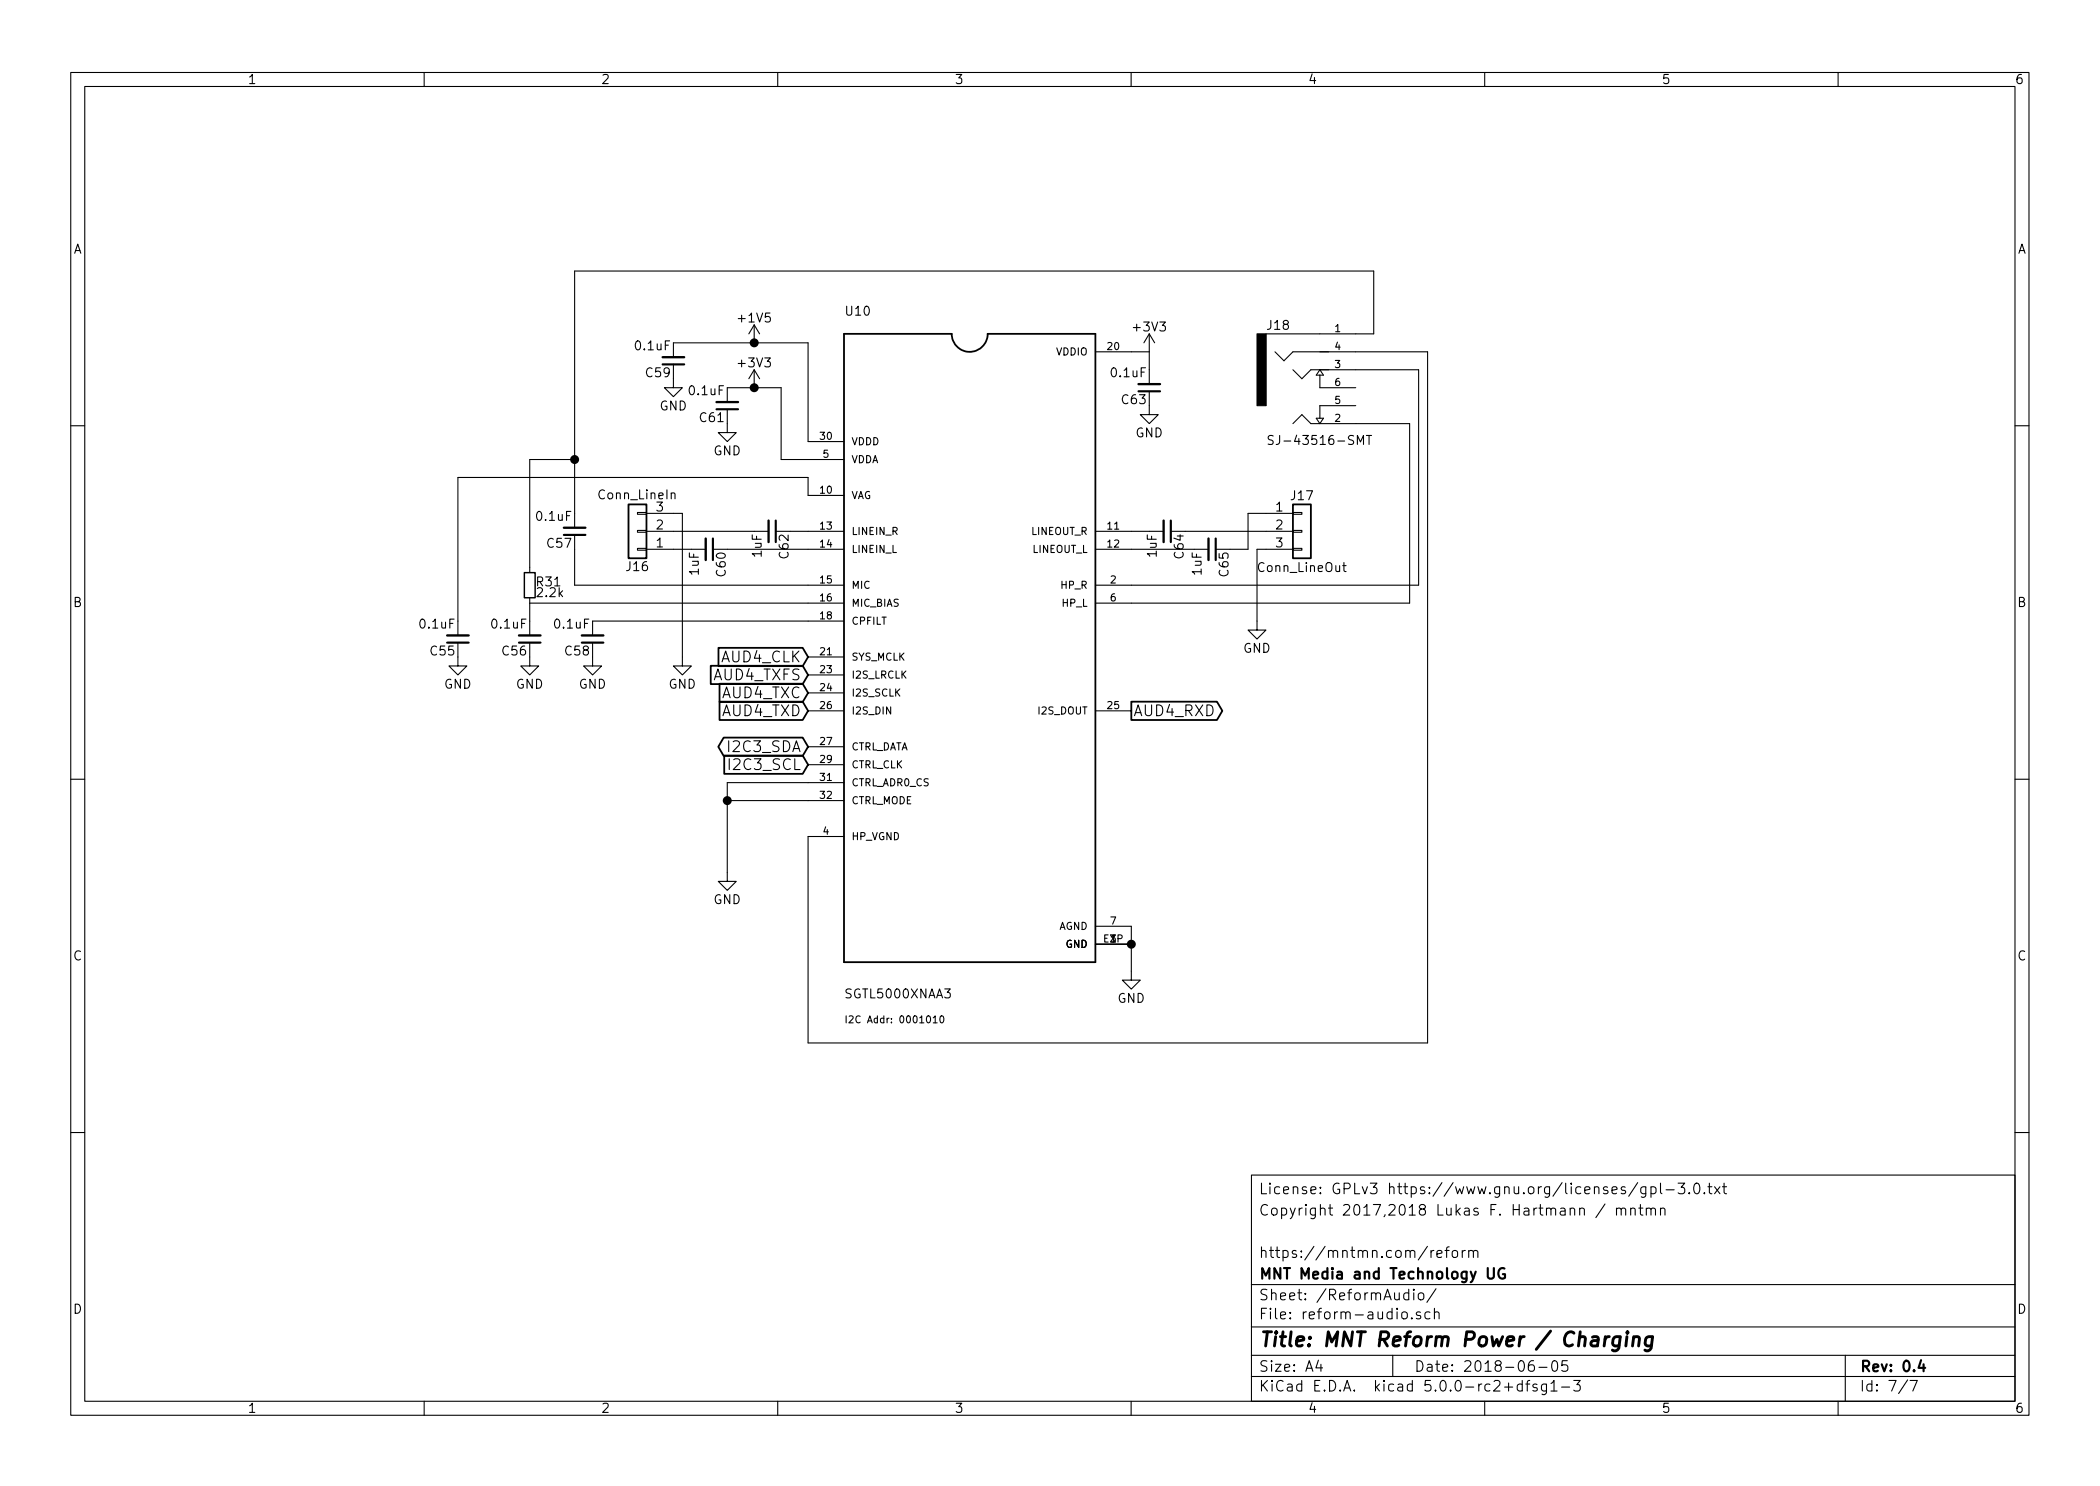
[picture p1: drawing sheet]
<svg xmlns="http://www.w3.org/2000/svg" width="297mm" height="210mm" viewBox="0 0 297 210" stroke-linecap="round" stroke-linejoin="round" font-family="sans-serif">
<g fill="none" stroke="#000" stroke-width=".15">
<path d="M10 10.3h277v189.9h-277zM12 12.2h273v186.1h-273zM60 10.3v1.9M110 10.3v1.9M160 10.3v1.9M210 10.3v1.9M260 10.3v1.9M95.2 51.6v3.3h1.3l-1.3 1.2-1.2-1.2h1.2M95.2 50.5v-2h19.1v14h5.1M102.9 57.9v3.3h1.2l-1.2 1.3-1.3-1.3h1.3M102.9 56.9v-2h7.6v10.1h8.9M106.7 46l-.8 1.2"/>
<path d="M106.7 46v2.5M106.7 52.3v2.6M106.7 46l.7 1.2M106.7 52.3l-.8 1.3M106.7 52.3l.7 1.3M154.9 49.8h7.7M162.6 55.4v3.3h1.2l-1.2 1.2-1.3-1.2h1.3M162.6 47.2v7.2M162.6 47.2l-.8 1.3M162.6 47.2l.7 1.3M179.1 47.2h15.2v-8.9h-113v36.4M180.3 49.8l1.3 1.2 1.3-1.2h19v97.8h-87.6v-29.2h5.1"/>
<path d="M182.9 52.3l1.2 1.3 1.3-1.3h15.3v30.5h-45.8M182.9 59.9l1.2-1.2 1.3 1.2h14v25.4h-44.5M186.2 59.2h1l-.5 .7zM186.7 53.1v1.8h5.1M186.7 52.3l.5 .8h-1zM191.8 57.4h-5.1v1.8M10 60.2h2M81.3 75.7v7.1h38.1M81.3 65h-6.4v16M90.2 72.5h1.2v.3h-1.2zM90.2 75.1h1.2v.2h-1.2zM90.2 77.6h1.2v.2h-1.2z"/>
<path d="M91.4 72.6h5.1v21.6h1.3l-1.3 1.3-1.3-1.3h1.3M91.4 75.2h17.3M91.4 77.7h8.4M94.9 69.9l.1-.1a.31 .31 0 0 1 .5 .1v.7M102.9 77.7h16.5M109.7 75.2h9.7M119.4 70.1h-5.1v-2.5h-49.5v22.3M154.9 75.2h9.7M154.9 77.7h16M167.6 75.2h15.3M180.1 61.7l-.5-.1-.2 .1v.4l.6 .3 .1 .3-.2 .2-.5-.1M182.9 77.6h1.2v.2h-1.2z"/>
<path d="M182.9 75.1h1.2v.2h-1.2zM182.9 72.5h1.2v.3h-1.2zM182.9 77.7h-5.1v11.4h1.3l-1.3 1.3-1.3-1.3h1.3M182.9 72.6h-6.4v5.1h-2.5M190.1 79.6v1.1v.1l.3 .1M193.3 61.6h.7M193.6 61.6v1.3M285 60.2h2M64.8 90.9v3.3h1.2l-1.2 1.3-1.3-1.3h1.3M74.9 90.9v3.3h1.3l-1.3 1.3-1.2-1.3h1.2M74.9 85.3h44.5M74.9 84.6v5.3"/>
<path d="M83.8 90.9v3.3h1.3l-1.3 1.3-1.3-1.3h1.3M114.3 93h5.1M114.3 95.5h5.1M114.3 98h5.1M119.4 87.9h-35.6v2M189.9 80h.5M10 110.3h2M102.9 113.3h16.5M114.3 100.6h5.1M114.3 105.7h5.1M114.3 108.2h5.1M119.4 110.7h-16.5v14h1.2l-1.2 1.3-1.3-1.3h1.3"/>
<path d="M154.9 100.6h5.1M285 110.3h2M154.9 131.1h5.1v7.6h1.3l-1.3 1.2-1.3-1.2h1.3M154.9 133.6h5.1M131.1 143.8l.2-.1a.53 .53 0 0 1 .3 .5 .53 .53 0 0 1-.3 .5l-.3-.4zM132 144l.3-.3v1M132 144.7h.6M133 143.8l.2-.1a.53 .53 0 0 1 .3 .5 .53 .53 0 0 1-.3 .5l-.2-.1-.1-.3zM10 160.2h2M177 166.3h108v32h-108zM202.4 176.9v1M202.8 176.9l-.3 .2-.1 .1"/>
<path d="M203.3 177.4l.7-.1-.1-.3-.4-.1-.2 .2v.7l.2 .1 .4-.1M204.4 176.9h.6M205 176.4l-.3 .1-.1 .2v1.2M205.5 177.1a.41 .41 0 0 1 .7 .1v.4a.39 .39 0 0 1-.4 .3 .39 .39 0 0 1-.4-.3zM206.8 176.9v1M207.3 176.9l-.3 .1-.2 .2M207.7 177.1a.41 .41 0 0 1 .7 0v.8M207.7 176.9v1M208.4 177.1l.1-.1a.37 .37 0 0 1 .5 .1v.8M227 170.4l-1.3 1.9M228.7 171.1a.41 .41 0 0 1 .6 0v.8M228.7 170.9v1"/>
<path d="M229.3 171.1l.2-.2 .4 .1v.9M230.7 171.1a.39 .39 0 0 1 .6 0v.8M230.7 170.9v1M231.6 167.3l-1.2 2M231.8 170.9h.6M232 170.4v1.3l.1 .2h.3M232.8 167.9v1.2a.39 .39 0 0 1-.6 .2M232.8 168a.5 .5 0 0 0-.6 0l-.1 .6a.47 .47 0 0 0 .6 .3l.1-.1M232.9 171.1a.41 .41 0 0 1 .6 0v.8M232.9 170.9v1M233.5 171.1l.1-.1a.37 .37 0 0 1 .6 .1v.8M233.5 168a.5 .5 0 0 1 .7 0v.6a.47 .47 0 0 1-.5 .3l-.2-.1"/>
<path d="M233.5 167.9v1.5M234.9 171.1a.38 .38 0 0 1 .6 0v.8M234.9 167.4v1.3l.2 .2M234.9 170.9v1M235.7 168.3h1.1M237.4 167.4h.9l-.5 .6 .4 .1 .1 .2-.1 .5-.2 .1h-.4l-.2-.1M238.9 168.8h.1l-.1 .1v-.1v.1M239.7 167.6a.35 .35 0 0 1 .4-.2 .35 .35 0 0 1 .3 .3 .77 .77 0 0 1-.5 1.2 .9 .9 0 0 1-.2-1.3zM241.1 168.8v.1l-.1-.1h.1v.1M241.6 167.9h.5M241.8 167.4v1.3l.1 .1 .2 .1M242.5 167.9l.8 1"/>
<path d="M243.3 167.9l-.8 1M243.6 167.9h.6M243.9 167.4v1.3l.2 .2h.1M285 160.2h2M60 198.3v1.9M110 198.3v1.9M160 198.3v1.9M177 194.8h108M177 191.8h108M177 187.8h108M177 181.8h108M186.5 192.5l-.4 1h1"/>
<path d="M186.8 193v1M197 191.8v3M198.3 185.7a.44 .44 0 0 1 .8 .2v.4a.41 .41 0 0 1-.4 .3 .41 .41 0 0 1-.4-.3zM199.3 183a.48 .48 0 0 0-.7 .1v.1v.6a.48 .48 0 0 0 .7 0M199.3 182.4v1.5M199.7 186.5h.1l-.1 .1-.1-.1h.1v.1M200 182.4l-.1 .1 .1 .1 .1-.1-.1-.1v.2M200 182.9v1M200.7 183.1a.41 .41 0 0 1 .7 .1v.4a.41 .41 0 0 1-.4 .3 .41 .41 0 0 1-.4-.3zM200.9 185.7a.37 .37 0 0 0-.6 .1v.1a.54 .54 0 0 0 .6 .3v.3l-.1 .1-.5-.1M202.3 185.7a.48 .48 0 0 0-.7 0l-.1 .2 .1 .6a.48 .48 0 0 0 .7 0M202.9 185.7a.41 .41 0 0 1 .7 .1v.8"/>
<path d="M202.9 185.1v1.5M203.1 182.3l-1.3 2M210 198.3v1.9M215.3 195.9a.48 .48 0 0 0-.6 .1l-.1 .1 .1 .6a.48 .48 0 0 0 .6 0M215.3 195.3v1.5M215.8 195.8h.6M216.4 195.3l-.3 .1-.1 .1v1.3M216.9 192.5a.62 .62 0 0 0-.7 .7v.5a.48 .48 0 0 0 .8 .2 .61 .61 0 0 0-.1-.7 .51 .51 0 0 0-.7 .2M217.4 195.9a.37 .37 0 0 0-.6 .1v.1a.54 .54 0 0 0 .6 .3v.3l-.2 .1-.4-.1M217.7 193.5h1.1M218.7 195.8v1.2a.42 .42 0 0 1-.6 .3M218.7 195.9a.48 .48 0 0 0-.6 .1l-.1 .1 .1 .6a.48 .48 0 0 0 .6 0"/>
<path d="M219.4 195.8l.4-.5v1.5M219.4 196.8h.8M219.6 192.7a.37 .37 0 0 1 .4-.2 .37 .37 0 0 1 .3 .3v.3a.72 .72 0 0 1-.3 .9l-.4-.1a1.41 1.41 0 0 1 0-1.2zM220.9 196.3h1.1M221.7 192.5h-.7l-.1 .7h.1a.62 .62 0 0 1 .7 0l.1 .2-.1 .5-.2 .1h-.4l-.2-.1M222.6 195.3h.9l-.5 .6 .4 .1a.61 .61 0 0 1 0 .7l-.2 .1h-.4l-.2-.1M260 198.3v1.9M261 191.8v6.5M269.8 195.2l-1.2 2M270.2 195.3h1l-.6 1.5"/>
</g>
<g fill="none" stroke="#000" stroke-width=".3">
<path d="M93.7 51.6h3.1M101.3 57.9h3.1M161 55.4h3.1M79.8 75.7h3M100.8 76.2v3M109.7 73.7v3M165.6 73.7v3M172 76.2v3M63.2 90.9h3.1M73.4 90.9h3.1M82.3 90.9h3M210.4 179.4v1.2l.3 .3h.3l.3-.3v-1.2"/>
<path d="M212.8 179.5a.69 .69 0 0 0-.8 .2 .69 .69 0 0 0 0 .9 .54 .54 0 0 0 .9 .2v-.5h-.3M271.7 192.5l-.3 1h.9M272.1 193v1"/>
</g>
<path d="M227.1 189.1l-.2 1.3M227.6 189.1a.54 .54 0 0 0-.6 .4M229.2 189.2a.68 .68 0 0 0-1 .3l-.1 .6 .1 .2 .2 .1 .6-.1M229.2 189.1l-.2 1.6a.62 .62 0 0 1-.9 .3M230.1 189.1l-.1 1.3M230.2 188.4l-.1 .1 .1 .1 .1-.1-.1-.1v.2M231.1 189.3a.5 .5 0 0 1 .8 .1l-.1 1M231.1 189.1l-.2 1.3M233.8 189.1l-.2 1.6a.6 .6 0 0 1-.9 .3M233.8 189.2a.68 .68 0 0 0-1 .3l-.1 .6 .1 .2 .2 .1 .6-.1" fill="none" stroke="#000" stroke-width=".41"/>
<path d="M119.4 47.2h15.2a2.54 2.54 0 0 0 2.6 2.6 2.54 2.54 0 0 0 2.5-2.6h15.2v88.9h-35.5zM88.9 71.4h2.5v7.6h-2.5zM182.9 71.4h2.5v7.6h-2.5zM100.5 94.2h13l.8 1.3-.8 1.3h-13zM101.6 91.7h11.9l.8 1.3-.8 1.3h-11.9zM101.8 96.7h11.7l.8 1.3-.8 1.3h-11.7zM101.8 99.3h11.7l.8 1.3-.8 1.3h-11.7zM160 99.3h12.1l.8 1.3-.8 1.3h-12.1zM102.4 104.4h11.1l.8 1.3-.8 1.3h-11.1l-.8-1.3zM102.4 106.9h11.1l.8 1.3-.8 1.3h-11.1z" fill="none" stroke="#000" stroke-width=".25"/>
<g fill="#000" stroke="#000" stroke-width=".25">
<circle cx="106.7" cy="54.9" r=".51"/>
<circle cx="106.7" cy="48.5" r=".51"/>
<circle cx="81.3" cy="65" r=".51"/>
<circle cx="102.9" cy="113.3" r=".51"/>
<circle cx="160" cy="133.6" r=".51"/>
</g>
<path d="M93.7 50.5h3.1M101.3 56.9h3.1M161 54.4h3.1M79.8 74.7h3M99.8 76.2v3M108.7 73.7v3M164.6 73.7v3M170.9 76.2v3M63.2 89.9h3.1M73.4 89.9h3.1M82.3 89.9h3" fill="none" stroke="#000" stroke-width=".33"/>
<path d="M74.2 81h1.5v3.6h-1.5z" fill="none" stroke="#000" stroke-width=".2"/>
<path d="M177.8 47.2h1.3v10.2h-1.3z" fill="#000" stroke="#000" stroke-width=".15"/>
<text font-size="2.8" x="178" y="190.5">Title: MNT Reform Power / Charging</text>
<g font-size="2.1">
<text x="102.1" y="93.7">AUD4_CLK</text>
<text x="101" y="96.3">AUD4_TXFS</text>
<text x="102.2" y="98.8">AUD4_TXC</text>
<text x="102.2" y="101.3">AUD4_TXD</text>
<text x="160.3" y="101.3">AUD4_RXD</text>
<text x="103.3" y="106.4">I2C3_SDA</text>
<text x="103.5" y="109">I2C3_SCL</text>
<text x="178" y="172">Copyright 2017,2018 Lukas F. Hartmann / mntmn</text>
<text x="178" y="169">License: GPLv3 https://www.gnu.org/licenses/gpl-3.0.txt</text>
<text x="178" y="178">https://mntmn.com/reform</text>
<text x="178" y="184">Sheet: /ReformAudio/</text>
<text x="178" y="181">MNT Media and Technology UG</text>
<text x="178" y="186.7">File: reform-audio.sch</text>
<text x="178" y="196.9">KiCad E.D.A. kicad 5.0.0-rc2+dfsg1-3</text>
<text x="178" y="194.1">Size: A4</text>
<text x="200" y="194.1">Date: 2018-06-05</text>
<text x="263" y="194.1">Rev: 0.4</text>
<text x="263" y="196.9">Id: 7/7</text>
</g>
<g font-size="1.8">
<text x="35" y="11.9">1</text>
<text x="85" y="11.9">2</text>
<text x="135" y="11.9">3</text>
<text x="185" y="11.9">4</text>
<text x="235" y="11.9">5</text>
<text x="285" y="11.9">6</text>
<text x="10.4" y="35.9">A</text>
<text x="285.4" y="35.9">A</text>
<text x="104.6" y="45.6">+1V5</text>
<text x="119.7" y="44.7">U10</text>
<text x="160.5" y="46.9">+3V3</text>
<text x="179.3" y="46.7">J18</text>
<text x="90" y="49.6">0.1uF</text>
<text x="91.4" y="53.4">C59</text>
<text x="104.6" y="52">+3V3</text>
<text x="157.3" y="53.4">0.1uF</text>
<text x="93.3" y="58.1">GND</text>
<text x="97.6" y="55.9">0.1uF</text>
<text x="99.1" y="59.7">C61</text>
<text x="158.7" y="57.2">C63</text>
<text x="100.9" y="64.4">GND</text>
<text x="160.6" y="61.9">GND</text>
<text x="180.6" y="63">SJ-43516-SMT</text>
<text x="84.8" y="70.7">Conn_LineIn</text>
<text x="182.7" y="70.8">J17</text>
<text x="76" y="73.7">0.1uF</text>
<text x="77.5" y="77.5">C57</text>
<text x="92.9" y="77.5">1</text>
<text x="92.9" y="74.9">2</text>
<text x="92.9" y="72.4">3</text>
<text x="180.5" y="72.4">1</text>
<text x="180.5" y="74.9">2</text>
<text x="180.5" y="77.5">3</text>
<text x="76" y="83">R31</text>
<text x="88.7" y="80.8">J16</text>
<text x="98.9" y="81.4" transform="rotate(-90 98.9 81.4)">1uF</text>
<text x="102.7" y="81.5" transform="rotate(-90 102.7 81.5)">C60</text>
<text x="107.7" y="78.8" transform="rotate(-90 107.7 78.8)">1uF</text>
<text x="111.6" y="79" transform="rotate(-90 111.6 79)">C62</text>
<text x="163.6" y="78.8" transform="rotate(-90 163.6 78.8)">1uF</text>
<text x="167.4" y="79" transform="rotate(-90 167.4 79)">C64</text>
<text x="170" y="81.4" transform="rotate(-90 170 81.4)">1uF</text>
<text x="173.8" y="81.5" transform="rotate(-90 173.8 81.5)">C65</text>
<text x="178.1" y="80.9">Conn_LineOut</text>
<text x="10.4" y="85.9">B</text>
<text x="59.5" y="88.9">0.1uF</text>
<text x="69.6" y="88.9">0.1uF</text>
<text x="76.1" y="84.5">2.2k</text>
<text x="78.5" y="88.9">0.1uF</text>
<text x="285.4" y="85.9">B</text>
<text x="61" y="92.8">C55</text>
<text x="71.1" y="92.8">C56</text>
<text x="80" y="92.8">C58</text>
<text x="175.8" y="92.4">GND</text>
<text x="62.8" y="97.5">GND</text>
<text x="73" y="97.5">GND</text>
<text x="81.9" y="97.5">GND</text>
<text x="94.6" y="97.5">GND</text>
<text x="100.9" y="127.9">GND</text>
<text x="10.4" y="135.9">C</text>
<text x="285.4" y="135.9">C</text>
<text x="119.7" y="141.3">SGTL5000XNAA3</text>
<text x="158.1" y="141.9">GND</text>
<text x="10.4" y="185.9">D</text>
<text x="285.4" y="185.9">D</text>
<text x="35" y="199.9">1</text>
<text x="85" y="199.9">2</text>
<text x="135" y="199.9">3</text>
<text x="185" y="199.9">4</text>
<text x="235" y="199.9">5</text>
<text x="285" y="199.9">6</text>
</g>
<g font-size="1.4">
<text x="188.8" y="47">1</text>
<text x="149.5" y="50.3">VDDIO</text>
<text x="156.7" y="49.5">20</text>
<text x="188.8" y="52.1">3</text>
<text x="188.8" y="49.5">4</text>
<text x="188.8" y="59.7">2</text>
<text x="188.8" y="57.1">5</text>
<text x="188.8" y="54.6">6</text>
<text x="116.1" y="62.2">30</text>
<text x="116.5" y="64.8">5</text>
<text x="120.4" y="65.5">VDDA</text>
<text x="120.4" y="63">VDDD</text>
<text x="116.1" y="69.8">10</text>
<text x="120.4" y="70.6">VAG</text>
<text x="116.1" y="74.9">13</text>
<text x="116.1" y="77.5">14</text>
<text x="120.4" y="75.7">LINEIN_R</text>
<text x="145.9" y="75.7">LINEOUT_R</text>
<text x="156.7" y="74.9">11</text>
<text x="156.7" y="77.5">12</text>
<text x="116.1" y="82.5">15</text>
<text x="120.4" y="78.2">LINEIN_L</text>
<text x="120.4" y="83.3">MIC</text>
<text x="146" y="78.2">LINEOUT_L</text>
<text x="150.1" y="83.3">HP_R</text>
<text x="157.1" y="82.5">2</text>
<text x="116.1" y="85.1">16</text>
<text x="116.1" y="87.6">18</text>
<text x="120.4" y="85.8">MIC_BIAS</text>
<text x="120.4" y="88.4">CPFILT</text>
<text x="150.3" y="85.8">HP_L</text>
<text x="157.1" y="85.1">6</text>
<text x="116.1" y="92.7">21</text>
<text x="116.1" y="95.2">23</text>
<text x="120.4" y="93.5">SYS_MCLK</text>
<text x="116.1" y="97.8">24</text>
<text x="116.1" y="100.3">26</text>
<text x="120.4" y="96">I2S_LRCLK</text>
<text x="120.4" y="98.5">I2S_SCLK</text>
<text x="120.4" y="101.1">I2S_DIN</text>
<text x="147" y="101.1">I2S_DOUT</text>
<text x="156.7" y="100.3">25</text>
<text x="116.1" y="105.4">27</text>
<text x="116.1" y="107.9">29</text>
<text x="120.4" y="106.2">CTRL_DATA</text>
<text x="116.1" y="110.5">31</text>
<text x="116.1" y="113">32</text>
<text x="120.4" y="111.2">CTRL_ADR0_CS</text>
<text x="120.4" y="113.8">CTRL_MODE</text>
<text x="120.4" y="108.7">CTRL_CLK</text>
<text x="116.5" y="118.1">4</text>
<text x="120.4" y="118.9">HP_VGND</text>
<text x="149.8" y="131.6">AGND</text>
<text x="157.1" y="130.8">7</text>
<text x="150.8" y="134.1">GND</text>
<text x="156.1" y="133.3">EXP</text>
<text x="157.1" y="133.3">1</text>
<text x="119.4" y="144.8">I2C Addr: 0001010</text>
</g>
</svg>
